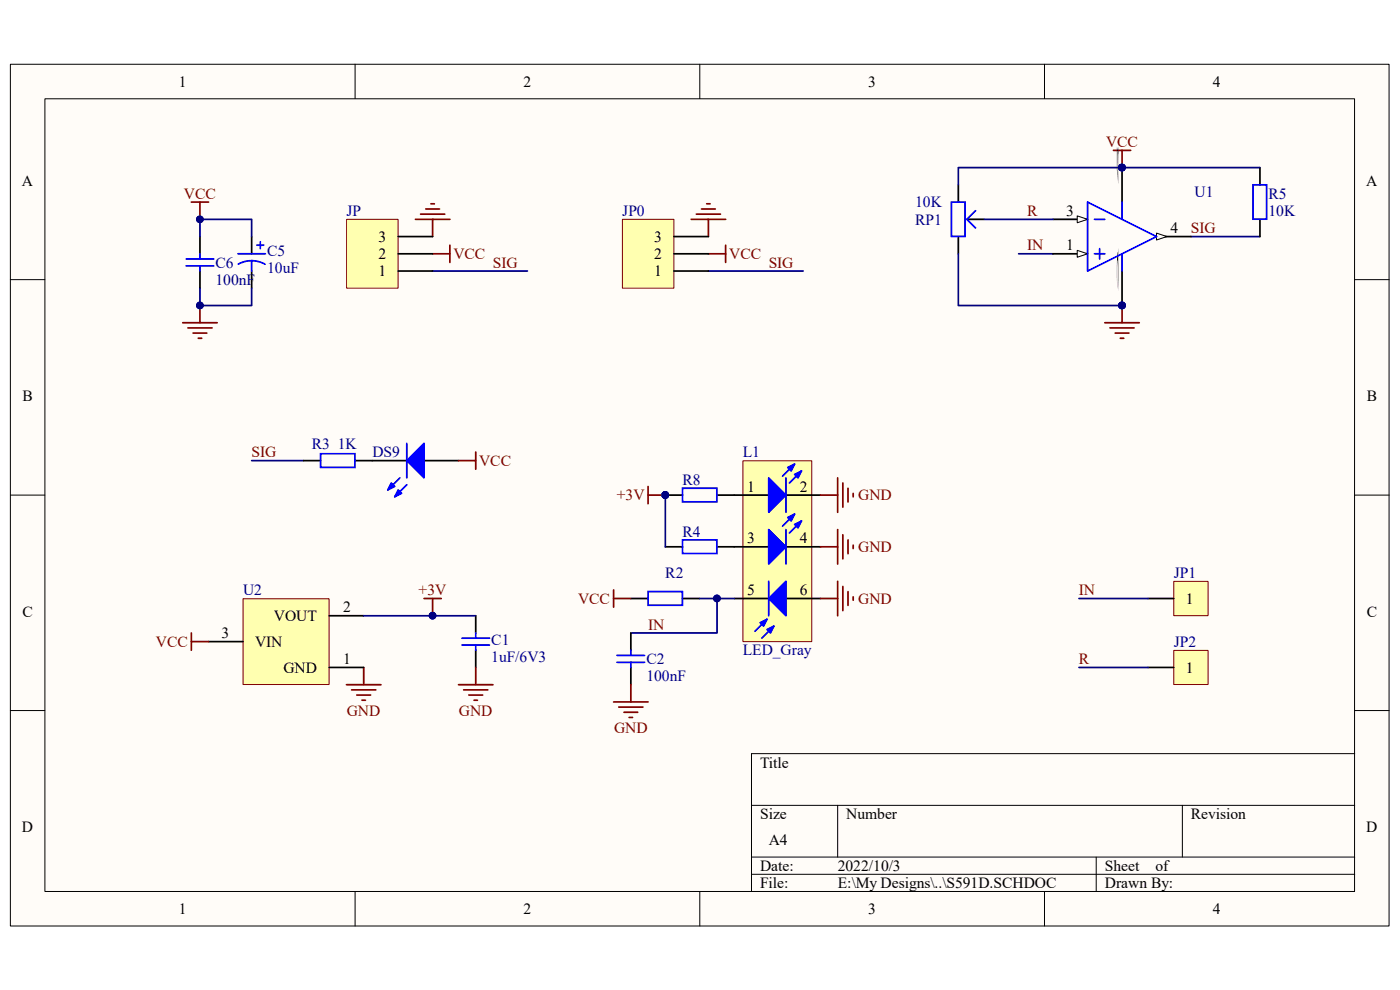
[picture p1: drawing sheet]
<svg xmlns="http://www.w3.org/2000/svg" width="297mm" height="210mm" viewBox="0 0 297 210" stroke-linecap="round" stroke-linejoin="round" font-family="sans-serif">
<path d="M2.2 13.6h292.5v182.8h-292.5z" fill-rule="evenodd" fill="#fffcf8"/>
<path d="M2.2 13.6h292.5v182.8h-292.5z" fill="none" stroke="#000" stroke-width=".21"/>
<path d="M9.5 21h277.9v168.1h-277.9z" fill-rule="evenodd" fill="#fffcf8"/>
<g fill="none" stroke="#000" stroke-width=".21">
<path d="M75.3 13.6v7.3M148.5 13.6v7.3M221.6 13.6v7.3M9.5 21h277.9v168.1h-277.9zM2.2 59.3h7.3M287.4 59.3h7.3M2.2 105h7.3M287.4 105h7.3M2.2 150.7h7.3M287.4 150.7h7.3M287.4 159.9h-128v29.2M159.4 170.8h128"/>
<path d="M177.7 170.8v11M250.8 170.8v11M75.3 189.1v7.3M148.5 189.1v7.3M159.4 181.8h128M159.4 185.5h128M221.6 189.1v7.3M232.6 181.8v7.3"/>
</g>
<path d="M88.1 46.5h7.3M89.2 45.4h5.1M90.3 44.3h2.9M91.4 43.2h.7M91.8 53.8h3.6M91.8 46.5v3.7M95.4 52v3.7" fill="none" stroke="#800000" stroke-width=".37"/>
<path d="M79 97.7h7.3M90 97.7h7.3" fill="none" stroke="#000" stroke-width=".37"/>
<path d="M86.3 97.7l3.7-3.6v7.3z" fill="#00f"/>
<path d="M86.3 97.7l3.7-3.6v7.3zM84.8 101.4l-2.5 2.5M86.3 102.8l-2.6 2.6" fill="none" stroke="#00f" stroke-width=".37"/>
<path d="M83 102.5l.7 .7-1.4 .7z" fill="#00f"/>
<path d="M83 102.5l.7 .7-1.4 .7z" fill="none" stroke="#00f" stroke-width=".37"/>
<path d="M84.5 103.9l.7 .8-1.5 .7z" fill="#00f"/>
<path d="M68 96.2h7.3v2.9h-7.3zM86.3 94.1v7.3M84.5 103.9l.7 .8-1.5 .7z" fill="none" stroke="#00f" stroke-width=".37"/>
<path d="M91.8 57.5h20.1M53.4 97.7h11" fill="none" stroke="#000080" stroke-width=".37"/>
<path d="M64.4 97.7h3.6M75.3 97.7h3.7" fill="none" stroke="#000" stroke-width=".37"/>
<path d="M236.2 31.9h3.7M238 31.9v3.7M97.3 97.7h3.6M100.9 95.9v3.6" fill="none" stroke="#800000" stroke-width=".37"/>
<circle cx="238" cy="35.5" r=".71" fill="#000080"/>
<circle cx="238" cy="35.5" r=".71" fill="none" stroke="#000080" stroke-width=".21"/>
<path d="M234.4 68.5h7.3M235.5 69.6h5.1M236.6 70.7h2.9M237.7 71.8h.7M238 64.8v3.7" fill="none" stroke="#800000" stroke-width=".37"/>
<circle cx="238" cy="64.8" r=".71" fill="#000080"/>
<circle cx="238" cy="64.8" r=".71" fill="none" stroke="#000080" stroke-width=".21"/>
<path d="M203.3 53.8v11h34.7M216.1 53.8h7.3M252.7 50.2h14.6" fill="none" stroke="#000080" stroke-width=".37"/>
<path d="M203.3 39.2v3.7M203.3 50.2v3.6M205.1 46.5h3.7" fill="none" stroke="#000" stroke-width=".37"/>
<path d="M201.8 42.9h2.9v7.2h-2.9zM207 44.7l-1.9 1.8 1.9 1.9" fill="none" stroke="#00f" stroke-width=".37"/>
<circle cx="238" cy="64.8" r=".71" fill="#000080"/>
<circle cx="238" cy="64.8" r=".71" fill="none" stroke="#000080" stroke-width=".21"/>
<path d="M267.3 35.6v3.6M267.3 46.5v3.7" fill="none" stroke="#000" stroke-width=".37"/>
<path d="M265.8 39.2h2.9v7.3h-2.9z" fill="none" stroke="#00f" stroke-width=".37"/>
<path d="M267.3 35.6h-64v3.6" fill="none" stroke="#000080" stroke-width=".37"/>
<circle cx="238" cy="35.5" r=".71" fill="#000080"/>
<circle cx="238" cy="35.5" r=".71" fill="none" stroke="#000080" stroke-width=".21"/>
<path d="M40.6 42.9h3.6M42.4 42.9v3.6" fill="none" stroke="#800000" stroke-width=".37"/>
<circle cx="42.4" cy="46.5" r=".71" fill="#000080"/>
<circle cx="42.4" cy="46.5" r=".71" fill="none" stroke="#000080" stroke-width=".21"/>
<path d="M38.8 68.5h7.3M39.9 69.6h5.1M41 70.7h2.9M42.1 71.8h.7M42.4 64.8v3.7" fill="none" stroke="#800000" stroke-width=".37"/>
<circle cx="42.4" cy="64.8" r=".71" fill="#000080"/>
<circle cx="42.4" cy="64.8" r=".71" fill="none" stroke="#000080" stroke-width=".21"/>
<path d="M42.4 50.2v3.6M42.4 57.5v3.6M53.4 50.2v3.6M53.4 57.5v3.6" fill="none" stroke="#000" stroke-width=".37"/>
<path d="M39.5 56.4h5.8M39.5 54.9h5.8M42.4 53.8v1.1M42.4 56.4v1.1M50.5 53.8h5.8M53.4 55.3l1.5 .2 1.3 .5M53.4 55.3l-1.5 .2-1.4 .5M53.4 55.3v2.2M54.5 52h1.4M55.2 51.3v1.4" fill="none" stroke="#00f" stroke-width=".37"/>
<path d="M42.4 50.2v-3.7h11v3.7" fill="none" stroke="#000080" stroke-width=".37"/>
<circle cx="42.4" cy="46.5" r=".71" fill="#000080"/>
<circle cx="42.4" cy="46.5" r=".71" fill="none" stroke="#000080" stroke-width=".21"/>
<path d="M42.4 61.1v3.7h11v-3.7" fill="none" stroke="#000080" stroke-width=".37"/>
<circle cx="42.4" cy="64.8" r=".71" fill="#000080"/>
<circle cx="42.4" cy="64.8" r=".71" fill="none" stroke="#000080" stroke-width=".21"/>
<path d="M73.5 46.5h11v14.6h-11z" fill-rule="evenodd" fill="#ffffb0"/>
<path d="M73.5 46.5h11v14.6h-11z" fill="none" stroke="#800000" stroke-width=".21"/>
<path d="M84.5 57.5h7.3M84.5 53.8h7.3M84.5 50.2h7.3" fill="none" stroke="#000" stroke-width=".37"/>
<path d="M249 123.3h7.3v7.3h-7.3z" fill-rule="evenodd" fill="#ffffb0"/>
<path d="M249 123.3h7.3v7.3h-7.3z" fill="none" stroke="#800000" stroke-width=".21"/>
<path d="M243.5 127h5.5" fill="none" stroke="#000" stroke-width=".37"/>
<path d="M249 138h7.3v7.2h-7.3z" fill-rule="evenodd" fill="#ffffb0"/>
<path d="M249 138h7.3v7.2h-7.3z" fill="none" stroke="#800000" stroke-width=".21"/>
<path d="M238 35.6v7.3M243.5 141.6h5.5" fill="none" stroke="#000" stroke-width=".37"/>
<path d="M228.9 127h14.6M228.9 141.6h14.6" fill="none" stroke="#000080" stroke-width=".37"/>
<path d="M236.9 31l.1 5.8 .2-5.6 .1 .9v6.9l-.1-6.5-.1 6-.2-2.6z" fill="#000"/>
<circle cx="238" cy="35.5" r=".71" fill="#000080"/>
<circle cx="238" cy="35.5" r=".71" fill="none" stroke="#000080" stroke-width=".21"/>
<path d="M223.4 53.8h7.3" fill="none" stroke="#000" stroke-width=".37"/>
<path d="M228.5 53.1l2.2 .7-2.2 .8z" fill="#fffcf8"/>
<path d="M228.5 53.1l2.2 .7-2.2 .8z" fill="none" stroke="#000" stroke-width=".21"/>
<path d="M223.4 46.5h7.3" fill="none" stroke="#000" stroke-width=".37"/>
<path d="M228.5 45.8l2.2 .7-2.2 .8z" fill="#fffcf8"/>
<path d="M228.5 45.8l2.2 .7-2.2 .8z" fill="none" stroke="#000" stroke-width=".21"/>
<path d="M238 57.5v7.3" fill="none" stroke="#000" stroke-width=".37"/>
<path d="M237.2 52.6l.1 9-.2-6.4-.1 6.1-.1-2.8 .2-5.1 .2 6.1z" fill="#000"/>
<circle cx="238" cy="64.8" r=".71" fill="#000080"/>
<circle cx="238" cy="64.8" r=".71" fill="none" stroke="#000080" stroke-width=".21"/>
<path d="M245.3 50.2h7.4" fill="none" stroke="#000" stroke-width=".37"/>
<path d="M245.3 49.4l2.2 .8-2.2 .7z" fill="#fffcf8"/>
<path d="M245.3 49.4l2.2 .8-2.2 .7z" fill="none" stroke="#000" stroke-width=".21"/>
<path d="M230.7 42.9l14.6 7.3-14.6 7.3zM232.2 46.5h2.2M232.2 53.8h2.2M233.3 52.7v2.2M238 42.9v3.6M238 53.8v3.7" fill="none" stroke="#00f" stroke-width=".37"/>
<circle cx="238" cy="35.5" r=".71" fill="#000080"/>
<circle cx="238" cy="35.5" r=".71" fill="none" stroke="#000080" stroke-width=".21"/>
<circle cx="238" cy="64.8" r=".71" fill="#000080"/>
<circle cx="238" cy="64.8" r=".71" fill="none" stroke="#000080" stroke-width=".21"/>
<path d="M150.3 57.5h20.1M208.8 46.5h14.6" fill="none" stroke="#000080" stroke-width=".37"/>
<path d="M146.6 46.5h7.3M147.7 45.4h5.1M148.8 44.3h2.9M149.9 43.2h.7M150.3 53.8h3.6M150.3 46.5v3.7M153.9 52v3.7" fill="none" stroke="#800000" stroke-width=".37"/>
<path d="M132 46.5h11v14.6h-11z" fill-rule="evenodd" fill="#ffffb0"/>
<path d="M132 46.5h11v14.6h-11z" fill="none" stroke="#800000" stroke-width=".21"/>
<path d="M143 57.5h7.3M143 53.8h7.3M143 50.2h7.3M141.1 105h3.7M152.1 105h3.7M133.8 127h3.7M144.8 127h3.7" fill="none" stroke="#000" stroke-width=".37"/>
<path d="M137.5 125.5h7.3v2.9h-7.3z" fill="none" stroke="#00f" stroke-width=".37"/>
<path d="M130.2 125.1v3.7M130.2 127h3.6" fill="none" stroke="#800000" stroke-width=".37"/>
<circle cx="141.1" cy="105" r=".71" fill="#000080"/>
<circle cx="141.1" cy="105" r=".71" fill="none" stroke="#000080" stroke-width=".21"/>
<path d="M144.8 103.6h7.3v2.8h-7.3z" fill="none" stroke="#00f" stroke-width=".37"/>
<circle cx="141.1" cy="105" r=".71" fill="#000080"/>
<circle cx="141.1" cy="105" r=".71" fill="none" stroke="#000080" stroke-width=".21"/>
<path d="M141.1 116h3.7M152.1 116h3.7" fill="none" stroke="#000" stroke-width=".37"/>
<path d="M144.8 114.5h7.3v2.9h-7.3z" fill="none" stroke="#00f" stroke-width=".37"/>
<path d="M157.6 97.7h14.6v38.4h-14.6z" fill-rule="evenodd" fill="#ffffb0"/>
<path d="M157.6 97.7h14.6v38.4h-14.6z" fill="none" stroke="#800000" stroke-width=".21"/>
<path d="M155.8 105h7.3M166.7 105h7.4" fill="none" stroke="#000" stroke-width=".37"/>
<path d="M163.1 101.4l3.6 3.6-3.6 3.7z" fill="#00f"/>
<path d="M168.6 98.4l-2.6 2.6M170 99.9l-2.5 2.6M163.1 101.4l3.6 3.6-3.6 3.7z" fill="none" stroke="#00f" stroke-width=".37"/>
<path d="M168.6 100.6l1.4-.7-.7 1.5z" fill="#00f"/>
<path d="M168.6 100.6l1.4-.7-.7 1.5z" fill="none" stroke="#00f" stroke-width=".37"/>
<path d="M167.1 99.2l1.5-.8-.8 1.5z" fill="#00f"/>
<path d="M167.1 99.2l1.5-.8-.8 1.5zM166.7 101.4v7.3" fill="none" stroke="#00f" stroke-width=".37"/>
<path d="M155.8 116h7.3M166.7 116h7.4" fill="none" stroke="#000" stroke-width=".37"/>
<path d="M163.1 112.3l3.6 3.7-3.6 3.6z" fill="#00f"/>
<path d="M163.1 112.3l3.6 3.7-3.6 3.6zM168.6 109l-2.6 2.6M170 110.5l-2.5 2.6" fill="none" stroke="#00f" stroke-width=".37"/>
<path d="M168.6 111.2l1.4-.7-.7 1.5z" fill="#00f"/>
<path d="M168.6 111.2l1.4-.7-.7 1.5z" fill="none" stroke="#00f" stroke-width=".37"/>
<path d="M167.1 109.8l1.5-.8-.8 1.5z" fill="#00f"/>
<path d="M166.7 112.3v7.3M167.1 109.8l1.5-.8-.8 1.5z" fill="none" stroke="#00f" stroke-width=".37"/>
<path d="M155.8 127h7.3M166.7 127h7.4" fill="none" stroke="#000" stroke-width=".37"/>
<path d="M166.7 123.3v7.3l-3.6-3.6z" fill="#00f"/>
<path d="M162.7 131.3l-2.5 2.6M164.2 132.8l-2.6 2.6M166.7 123.3v7.3l-3.6-3.6z" fill="none" stroke="#00f" stroke-width=".37"/>
<path d="M162.7 133.5l1.5-.7-.8 1.5z" fill="#00f"/>
<path d="M162.7 133.5l1.5-.7-.8 1.5z" fill="none" stroke="#00f" stroke-width=".37"/>
<path d="M161.3 132.1l1.4-.8-.7 1.5z" fill="#00f"/>
<path d="M161.3 132.1l1.4-.8-.7 1.5zM163.1 123.3v7.3" fill="none" stroke="#00f" stroke-width=".37"/>
<path d="M148.5 127h7.3" fill="none" stroke="#000080" stroke-width=".37"/>
<circle cx="152.1" cy="126.9" r=".71" fill="#000080"/>
<circle cx="152.1" cy="126.9" r=".71" fill="none" stroke="#000080" stroke-width=".21"/>
<path d="M152.1 127v7.3h-18.3" fill="none" stroke="#000080" stroke-width=".37"/>
<circle cx="152.1" cy="126.9" r=".71" fill="#000080"/>
<circle cx="152.1" cy="126.9" r=".71" fill="none" stroke="#000080" stroke-width=".21"/>
<path d="M141.1 105v11" fill="none" stroke="#000080" stroke-width=".37"/>
<circle cx="141.1" cy="105" r=".71" fill="#000080"/>
<circle cx="141.1" cy="105" r=".71" fill="none" stroke="#000080" stroke-width=".21"/>
<g fill="none" stroke="#800000" stroke-width=".37">
<path d="M174.1 105h3.6M174.1 116h3.6M177.7 101.4v7.3M177.7 112.3v7.3M178.8 102.5v5.1M178.8 113.4v5.1M179.9 103.6v2.9M179.9 114.5v3M181 104.7v.7M181 115.6v.8M90 127h3.6M91.8 127v3.6"/>
<path d="M174.1 127h3.6M177.7 123.3v7.3M178.8 124.4v5.1M179.9 125.5v2.9M181 126.6v.7M73.5 145.2h7.3M74.6 146.3h5.1M75.7 147.4h2.9M76.8 148.5h.7M77.2 141.6v3.6"/>
</g>
<circle cx="91.8" cy="130.6" r=".71" fill="#000080"/>
<circle cx="91.8" cy="130.6" r=".71" fill="none" stroke="#000080" stroke-width=".21"/>
<path d="M100.9 130.6v3.7M100.9 137.9v3.7" fill="none" stroke="#000" stroke-width=".37"/>
<path d="M98 136.8h5.8M98 135.4h5.8M100.9 134.3v1.1M100.9 136.8v1.1" fill="none" stroke="#00f" stroke-width=".37"/>
<path d="M97.3 145.2h7.3M98.4 146.3h5.1M99.5 147.4h2.9M100.6 148.5h.7M100.9 141.6v3.6" fill="none" stroke="#800000" stroke-width=".37"/>
<path d="M51.6 127h18.2v18.2h-18.2z" fill-rule="evenodd" fill="#ffffb0"/>
<path d="M51.6 127h18.2v18.2h-18.2z" fill="none" stroke="#800000" stroke-width=".21"/>
<path d="M44.2 136.1h7.4M69.8 130.6h7.4M69.8 141.6h7.4" fill="none" stroke="#000" stroke-width=".37"/>
<path d="M77.2 130.6h23.7" fill="none" stroke="#000080" stroke-width=".37"/>
<circle cx="91.8" cy="130.6" r=".71" fill="#000080"/>
<circle cx="91.8" cy="130.6" r=".71" fill="none" stroke="#000080" stroke-width=".21"/>
<path d="M137.5 103.2v3.7M137.5 105h3.6M40.6 134.3v3.6M40.6 136.1h3.6" fill="none" stroke="#800000" stroke-width=".37"/>
<circle cx="141.1" cy="105" r=".71" fill="#000080"/>
<circle cx="141.1" cy="105" r=".71" fill="none" stroke="#000080" stroke-width=".21"/>
<path d="M133.8 134.3v3.6M133.8 141.6v3.6" fill="none" stroke="#000" stroke-width=".37"/>
<path d="M130.9 139h5.9M133.8 137.9v1.1M130.9 140.5h5.9M133.8 140.5v1.1" fill="none" stroke="#00f" stroke-width=".37"/>
<path d="M130.2 148.9h7.3M131.3 150h5.1M132.4 151.1h2.9M133.5 152.2h.7M133.8 145.2v3.7" fill="none" stroke="#800000" stroke-width=".37"/>
<g font-size="3.3">
<text x="37.9" y="18.4">1</text>
<text x="111.1" y="18.4">2</text>
<text x="184.2" y="18.4">3</text>
<text x="257.3" y="18.4">4</text>
<text x="4.7" y="39.4">A</text>
<text x="289.9" y="39.4">A</text>
<text x="226.1" y="45.8">3</text>
<text x="80.3" y="51.3">3</text>
<text x="138.8" y="51.3">3</text>
<text x="226.1" y="53.1">1</text>
<text x="248.3" y="49.4">4</text>
<text x="80.3" y="58.6">1</text>
<text x="80.3" y="54.9">2</text>
<text x="138.8" y="58.6">1</text>
<text x="138.8" y="54.9">2</text>
<text x="4.7" y="85.1">B</text>
<text x="289.9" y="85.1">B</text>
<text x="158.5" y="104.3">1</text>
<text x="169.7" y="104.3">2</text>
<text x="158.5" y="115.3">3</text>
<text x="169.7" y="115.3">4</text>
<text x="4.7" y="130.8">C</text>
<text x="58.1" y="131.7">VOUT</text>
<text x="72.8" y="129.9">2</text>
<text x="158.5" y="126.2">5</text>
<text x="169.7" y="126.2">6</text>
<text x="251.5" y="128.1">1</text>
<text x="289.9" y="130.8">C</text>
<text x="47" y="135.4">3</text>
<text x="54.1" y="137.2">VIN</text>
<text x="60.1" y="142.7">GND</text>
<text x="72.8" y="140.9">1</text>
<text x="251.5" y="142.7">1</text>
<text x="161.2" y="162.8">Title</text>
<text x="161.2" y="173.8">Size</text>
<text x="179.5" y="173.8">Number</text>
<text x="252.6" y="173.8">Revision</text>
<text x="4.7" y="176.5">D</text>
<text x="163.1" y="179.2">A4</text>
<text x="289.9" y="176.5">D</text>
<text x="161.2" y="184.7">Date:</text>
<text x="177.7" y="184.7">2022/10/3</text>
<text x="234.4" y="184.7">Sheet</text>
<text x="245.2" y="184.7">of</text>
<text x="161.2" y="188.4">File:</text>
<text x="177.7" y="188.4">E:\My Designs\..\S591D.SCHDOC</text>
<text x="234.4" y="188.4">Drawn By:</text>
<text x="37.9" y="193.9">1</text>
<text x="111.1" y="193.9">2</text>
<text x="184.2" y="193.9">3</text>
<text x="257.3" y="193.9">4</text>
</g>
<g font-size="3.3" fill="#800000">
<text x="234.7" y="31.2">V</text>
<text x="237" y="31.2">CC</text>
<text x="39" y="42.2">VCC</text>
<text x="217.9" y="45.8">R</text>
<text x="217.9" y="53.1">IN</text>
<text x="252.6" y="49.4">SIG</text>
<text x="96.2" y="54.9">VCC</text>
<text x="104.6" y="56.8">SIG</text>
<text x="154.7" y="54.9">VCC</text>
<text x="163.1" y="56.8">SIG</text>
<text x="53.4" y="97">SIG</text>
<text x="101.6" y="98.8">VCC</text>
<text x="130.9" y="106.1">+3V</text>
<text x="182.1" y="106.1">GND</text>
<text x="182.1" y="117.1">GND</text>
<text x="88.8" y="126.2">+3V</text>
<text x="122.6" y="128.1">VCC</text>
<text x="182.1" y="128.1">GND</text>
<text x="228.9" y="126.2">IN</text>
<text x="33.1" y="137.2">VCC</text>
<text x="137.5" y="133.6">IN</text>
<text x="228.9" y="140.9">R</text>
<text x="73.6" y="151.8">GND</text>
<text x="97.4" y="151.8">GND</text>
<text x="130.3" y="155.5">GND</text>
</g>
<g font-size="3.3" fill="#000080">
<text x="253.4" y="41.8">U1</text>
<text x="73.5" y="45.8">JP</text>
<text x="132" y="45.8">JP0</text>
<text x="194.1" y="47.6">RP1</text>
<text x="194.1" y="44">10K</text>
<text x="269.1" y="42.2">R5</text>
<text x="269.1" y="45.8">10K</text>
<text x="45.7" y="56.8">C6</text>
<text x="56.7" y="54.2">C5</text>
<text x="56.7" y="57.9">10uF</text>
<text x="45.7" y="60.5">100nF</text>
<text x="66.2" y="95.2">R3</text>
<text x="71.7" y="95.2">1K</text>
<text x="79" y="97">DS9</text>
<text x="157.6" y="97">L1</text>
<text x="144.8" y="102.8">R8</text>
<text x="144.8" y="113.8">R4</text>
<text x="141.1" y="122.6">R2</text>
<text x="249" y="122.6">JP1</text>
<text x="51.6" y="126.2">U2</text>
<text x="104.2" y="136.9">C1</text>
<text x="249" y="137.2">JP2</text>
<text x="104.2" y="140.5">1uF/6V3</text>
<text x="137.1" y="140.9">C2</text>
<text x="157.6" y="139">LED_Gray</text>
<text x="137.1" y="144.5">100nF</text>
</g>
</svg>
